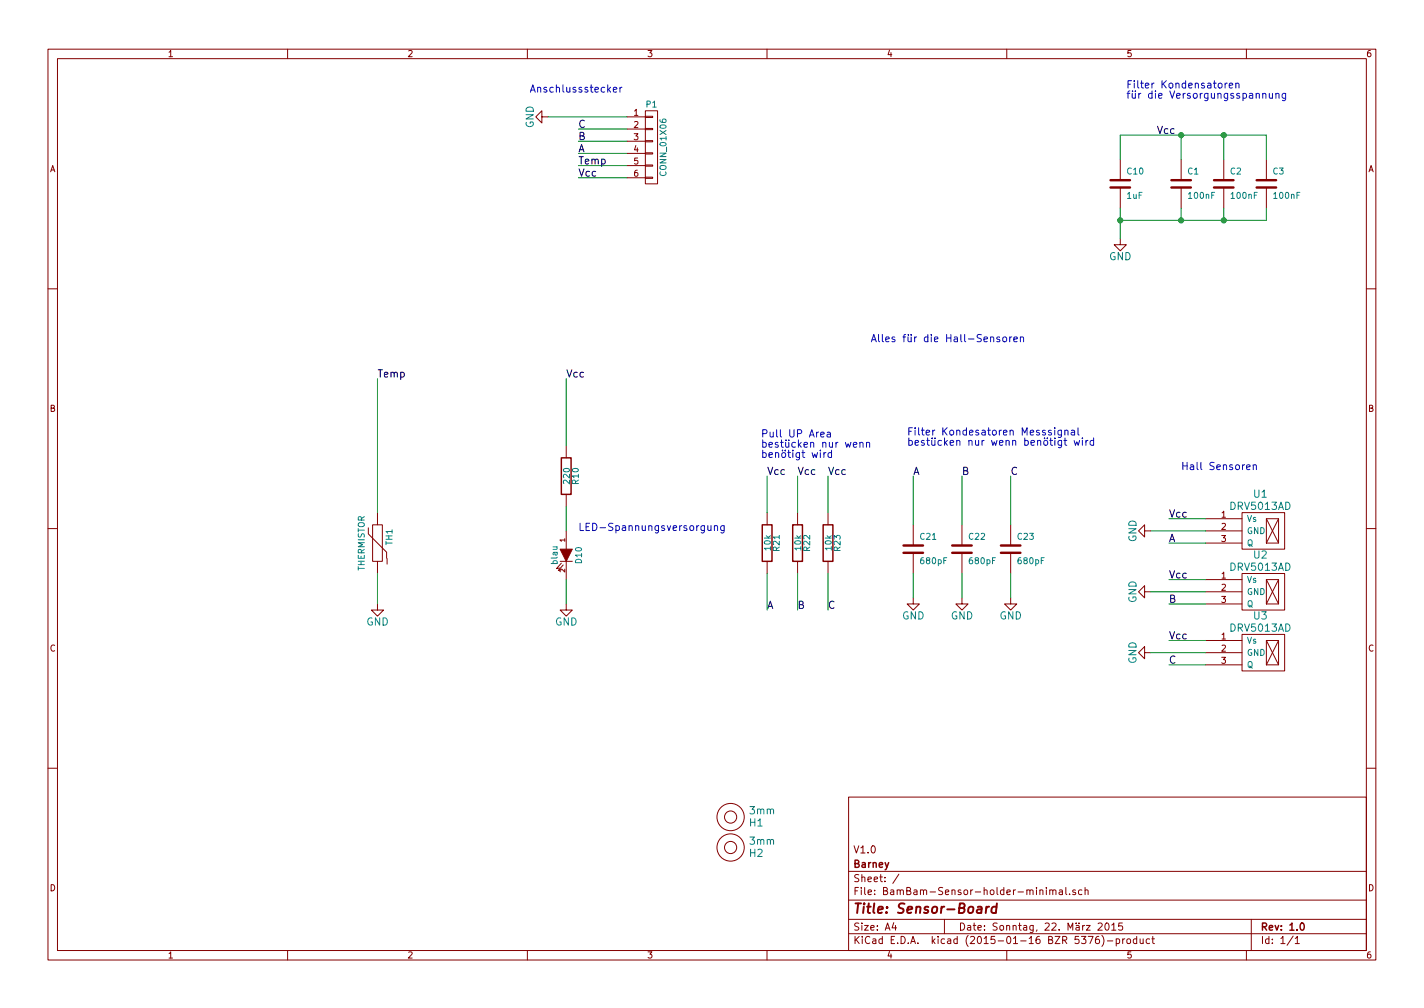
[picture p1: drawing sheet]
<svg xmlns="http://www.w3.org/2000/svg" width="297mm" height="210mm" viewBox="0 0 297 210" stroke-linecap="round" stroke-linejoin="round" font-family="sans-serif">
<g fill="none" stroke="#840000" stroke-width=".21">
<path d="M10 10.3h277v189.9h-277zM12 12.2h273v186.1h-273zM60 10.3v1.9M110 10.3v1.9M160 10.3v1.9M210 10.3v1.9M260 10.3v1.9M113 24.4v-1.3l-1.2 1.3 1.2 1.2v-1.2h1.3M130.8 24.4h3.8M130.8 26.9h3.8M130.8 29.5h3.8M130.8 32h3.8"/>
<path d="M130.8 34.5h3.8M130.8 37.1h3.8M134.6 37h1.5v.2h-1.5zM134.6 34.4h1.5v.3h-1.5zM134.6 31.9h1.5v.2h-1.5zM134.6 29.3h1.5v.3h-1.5zM134.6 26.8h1.5v.2h-1.5zM134.6 24.3h1.5v.2h-1.5zM134.6 23.1h2.6v15.2h-2.6zM233.7 33.3v4.3M233.7 39.1v4.3M246.4 33.3v4.3"/>
<path d="M246.4 39.1v4.3M255.3 33.3v4.3M255.3 39.1v4.3M264.2 33.3v4.3M264.2 39.1v4.3M233.7 49.8v1.2h1.2l-1.2 1.3-1.3-1.3h1.3M10 60.2h2M285 60.2h2M118.1 93v2.5M10 110.3h2M76.8 110.1v1.3l3.8 3.8v1.3M77.7 109.5h2.1v7.6h-2.1z"/>
<path d="M78.7 106.9v2.6M78.7 117.1v2.5M116.8 117.1h2.6M117.1 117.5l-1 1.1 .6-.1M117.5 117.9l-1 1.1 .6-.1M118.1 103.1v2.6M118.1 110.7v3.8M118.1 117.1v3.8M160 106.9v2.6M160 117.1v2.5M166.4 106.9v2.6M166.4 117.1v2.5"/>
<path d="M172.7 106.9v2.6M172.7 117.1v2.5M190.5 109.5v4.3M190.5 115.3v4.3M200.7 109.5v4.3M200.7 115.3v4.3M210.8 109.5v4.3M210.8 115.3v4.3M238.8 110.7v-1.2l-1.3 1.2 1.3 1.3v-1.3h1.2M251.5 108.2h7.6M251.5 110.7h7.6M251.5 113.3h7.6"/>
<path d="M259.1 106.9h8.9v7.6h-8.9zM259.1 119.6h8.9v7.6h-8.9zM264.2 108.2l2.5 5.1M264.2 108.2h2.5v5.1h-2.5zM266.7 108.2l-2.5 5.1M285 110.3h2M78.7 126v1.2h1.3l-1.3 1.3-1.2-1.3h1.2M118.1 126v1.2h1.3l-1.3 1.3-1.3-1.3h1.3M190.5 124.7v1.3h1.3l-1.3 1.2-1.3-1.2h1.3M200.7 124.7v1.3h1.2l-1.2 1.2-1.3-1.2h1.3M210.8 124.7v1.3h1.3l-1.3 1.2-1.3-1.2h1.3M238.8 123.4v-1.2l-1.3 1.2 1.3 1.3v-1.3h1.2"/>
<path d="M238.8 136.1v-1.2l-1.3 1.2 1.3 1.3v-1.3h1.2M251.5 120.9h7.6M251.5 123.4h7.6M251.5 126h7.6M251.5 133.6h7.6M251.5 136.1h7.6M251.5 138.7h7.6M259.1 132.3h8.9v7.6h-8.9zM264.2 120.9l2.5 5.1M264.2 120.9h2.5v5.1h-2.5zM264.2 133.6l2.5 5.1M264.2 133.6h2.5v5.1h-2.5z"/>
<path d="M266.7 120.9l-2.5 5.1M266.7 133.6l-2.5 5.1M10 160.2h2M177 166.3h108v32h-108zM285 160.2h2M60 198.3v1.9M110 198.3v1.9M160 198.3v1.9M177 194.8h108M177 191.8h108M177 187.8h108M177 181.8h108"/>
<path d="M186.4 192.5l-.3 1h.9M186.8 193v1M187.5 182.3l-1.3 2M197 191.8v3M210 198.3v1.9M216.9 185.7l.2-.1 .4 .1 .1 .9M218.3 185.1v.2M218.3 185.6v1M219 185.7l.2-.1 .4 .1v.9M219 185.6v1M219.6 185.8l.2-.2 .4 .1 .1 .9M221 185.7h.6v.9"/>
<path d="M221.6 186h-.5l-.2 .3 .2 .3 .5-.1M222.3 185.1v1.3l.2 .2M223.1 186.5v.1M224.3 185.7l-.3-.1-.3 .2 .1 .2 .5 .2v.3h-.6M225.7 185.7l-.5-.1-.2 .3v.6l.2 .1 .5-.1M226.3 185.7l.2-.1 .4 .1 .1 .9M226.3 185.1v1.5M227 195.3h1l-.6 1.5M229.1 192.7l.5-.2 .3 .5-.9 1h.9M229.2 195.3l-.4 .1a1.11 1.11 0 0 0-.1 1.3l.4 .1 .2-.1 .1-.5-.3-.3-.4 .1-.2 .2M229.8 195.1a1.71 1.71 0 0 1 0 2.3M230.6 192.7l.2-.2a.8 .8 0 0 1 .6 .8 .8 .8 0 0 1-.6 .7l-.3-.5z"/>
<path d="M231 196.3h1.1M231.9 193l.4-.5v1.5M231.9 194h.9M232.8 195.9l.5-.1 .3 .3-.2 .6h-.6M232.8 195.8v1.5M234.1 192.5h-.7l-.1 .7h.7l.2 .2-.1 .5-.2 .1-.6-.1M234.2 195.8v1M234.6 195.8l-.4 .3M235.1 196l.2-.2 .5 .2v.5l-.1 .2-.4 .1-.2-.1zM237.1 195.9l-.4-.1-.3 .3 .1 .6 .2 .1 .4-.1M237.1 195.3v1.5M237.8 195.8l.1 .9 .4 .1 .2-.1"/>
<path d="M238.5 195.8v1M239.8 195.9l-.4-.1-.3 .3 .1 .6 .2 .1 .4-.1M240.3 195.8h.5M240.5 195.3v1.3l.3 .2M260 198.3v1.9M261 191.8v6.5M269.7 195.2l-1.2 2M270.2 195.8l.4-.5v1.5M270.2 196.8h.8"/>
<circle cx="152.4" cy="170.4" r="2.84"/>
<circle cx="152.4" cy="176.8" r="2.84"/>
<circle cx="152.4" cy="176.8" r="1.27"/>
<circle cx="152.4" cy="170.4" r="1.27"/>
</g>
<path d="M117.1 95.5h2v7.6h-2zM159 109.5h2v7.6h-2zM165.4 109.5h2v7.6h-2zM171.7 109.5h2v7.6h-2zM271.3 192.7l.3-.2a.8 .8 0 0 1 .5 .8 .8 .8 0 0 1-.5 .7l-.4-.5z" fill="none" stroke="#840000" stroke-width=".3"/>
<path d="M205.8 189.1l-.2 1.3M206.3 189.1l-.4 .1-.2 .3M207.9 189.2l-.2-.1a.67 .67 0 0 0-.8 .4v.8l.2 .1 .6-.1M207.9 188.4l-.2 2" fill="none" stroke="#840000" stroke-width=".41"/>
<path d="M116.8 114.5h2.6l-1.3 2.6z" fill="#840000" stroke="#840000" stroke-width=".21"/>
<g fill="none" stroke="#840000" stroke-width=".51">
<path d="M231.6 39.1h4.1M231.6 37.6h4.1M244.3 39.1h4.1M244.3 37.6h4.1M253.2 39.1h4.1M253.2 37.6h4.1M262.1 39.1h4.1M262.1 37.6h4.1M188.5 115.3h4M188.5 113.8h4M198.6 115.3h4.1M198.6 113.8h4.1"/>
<path d="M208.8 115.3h4.1M208.8 113.8h4.1"/>
</g>
<g fill="none" stroke="#0000c2" stroke-width=".21">
<path d="M127.9 18.7l.8-.1-.1-.3-.4-.1-.3 .2 .1 .7h.6M129.3 18.2v1M129.7 18.2l-.4 .3M255.5 17.3v1.1M256 17.3l-.5 .3M256.4 17.9l.7-.2v-.3l-.5-.1-.2 .3 .1 .7h.6M257.8 17.5l.1-.1a.36 .36 0 0 1 .5 .2v.8M257.8 17.3v1.1M263.4 19.6h.1a.36 .36 0 0 1 .6 .1v.8M264.8 19.5v.9l.4 .1 .2-.2M265.4 19.5v1M266.1 19.6h.1a.36 .36 0 0 1 .6 .1v.8"/>
<path d="M266.1 19.5v1M268.2 19.5v1.2l-.3 .3-.4-.1M268.2 19.6l-.5-.1-.3 .3 .2 .6h.6M208.5 70.4l-.3-.1-.3 .2 .1 .2 .5 .2v.3h-.6M209.2 70.4l.3-.1 .4 .1 .1 .6-.2 .2-.3 .1-.3-.2zM210.6 70.3v1M211 70.3l-.4 .3M211.5 70.8l.7-.2-.1-.2-.4-.1-.2 .2 .1 .7h.5M212.9 70.4a.36 .36 0 0 1 .6 .1v.8M212.9 70.3v1M171.2 90.6l.7-.1v-.3l-.5-.1-.2 .3 .1 .7h.6M171.9 94.4v1"/>
<path d="M172.3 94.4l-.4 .3M172.6 90.2h.6v1M173.2 90.5l-.6 .1a.3 .3 0 0 0 .1 .6l.5-.1M173.5 94.5l-.5-.1-.3 .3 .2 .6h.6M173.5 93.9v1.5M178 92.8l.7-.2v-.3h-.5l-.2 .2 .1 .7h.6M179.4 92.4l.1-.1a.36 .36 0 0 1 .5 .2v.8M179.4 92.3v1M180.7 92.4l.1-.1a.36 .36 0 0 1 .6 .2v.8M180.7 92.3v1M220 89.2v.2M220 89.7v1"/>
<path d="M221.4 89.7v1.3l-.3 .3-.3-.1M221.4 89.8l-.4-.1-.3 .3 .1 .7h.6M221.9 91.9h.6M222.1 89.9l.1-.1a.36 .36 0 0 1 .6 .2v.7M222.1 89.7v1M222.1 91.4v1.3l.4 .2M223.5 89.8h.6l.1 .9M224.1 91.9l.2 1 .3-.7 .3 .7 .3-1M224.2 90.1l-.7 .1a.3 .3 0 0 0 .1 .5h.6M224.9 89.2v1.3l.2 .2M225.8 91.4v.1M225.8 91.9v1"/>
<path d="M226.5 91.9v1M226.9 91.9l-.4 .3M228.1 91.9h-.4l-.3 .3 .1 .6h.6M228.1 91.4v1.5M260 97.5l.8-.2-.1-.3-.4-.1-.3 .3 .1 .7h.6M261.4 97.1l.1-.1a.36 .36 0 0 1 .6 .2v.8M261.4 96.9v1.1M147.7 109.6v1l.4 .1 .2-.2M148.3 109.6v1.1M149 109.8l.1-.1a.36 .36 0 0 1 .6 .2v.8M149 109.6v1.1M151.1 109.6v1.3l-.3 .3-.4-.1"/>
<path d="M151.1 109.7l-.5-.1-.3 .4 .2 .6h.6"/>
</g>
<g fill="none" stroke="#008400" stroke-width=".21">
<path d="M114.3 24.4h16.5M120.6 37.1h10.2M120.6 32h10.2M120.6 29.5h10.2M120.6 26.9h10.2M120.6 34.5h10.2M233.7 33.3v-5.1h30.5v5.1M246.4 28.2v5.1M255.3 28.2v5.1M233.7 43.4v6.4M246.4 43.4v2.6M255.3 43.4v2.6"/>
<path d="M264.2 43.4v2.6h-30.5M78.7 79v27.9M118.1 79v14M160 99.3v7.6M166.4 99.3v7.6M172.7 99.3v7.6M190.5 99.3v10.2M200.7 99.3v10.2M210.8 99.3v10.2M78.7 119.6v6.4M118.1 105.7v5M160 119.6v7.6"/>
<path d="M166.4 119.6v7.6M172.7 119.6v7.6M190.5 119.6v5.1M200.7 119.6v5.1M210.8 119.6v5.1M240 110.7h11.5M243.8 108.2h7.7M243.8 113.3h7.7M118.1 120.9v5.1M240 123.4h11.5M240 136.1h11.5M243.8 126h7.7"/>
<path d="M243.8 138.7h7.7M243.8 133.6h7.7M243.8 120.9h7.7"/>
</g>
<g fill="#008400" stroke="#008400" stroke-width=".25">
<circle cx="233.7" cy="46" r=".51"/>
<circle cx="246.4" cy="46" r=".51"/>
<circle cx="255.3" cy="46" r=".51"/>
<circle cx="246.4" cy="28.2" r=".51"/>
<circle cx="255.3" cy="28.2" r=".51"/>
</g>
<text font-size="2.8" fill="#840000" x="178" y="190.5">Title: Sensor-Board</text>
<g font-size="2.1" fill="#0000c2">
<text x="110.5" y="19.3">Anschlussstecker</text>
<text x="234.9" y="18.4">Filter Kondensatoren</text>
<text x="234.9" y="20.6">für die Versorgungsspannung</text>
<text x="181.6" y="71.4">Alles für die Hall-Sensoren</text>
<text x="158.7" y="91.2">Pull UP Area</text>
<text x="158.7" y="93.4">bestücken nur wenn</text>
<text x="158.7" y="95.5">benötigt wird</text>
<text x="189.2" y="90.8">Filter Kondesatoren Messsignal</text>
<text x="189.2" y="93">bestücken nur wenn benötigt wird</text>
<text x="246.4" y="98">Hall Sensoren</text>
<text x="120.6" y="110.7">LED-Spannungsversorgung</text>
</g>
<g font-size="2.1" fill="#008484">
<text x="111.3" y="26.7" transform="rotate(-90 111.3 26.7)">GND</text>
<text x="231.3" y="54.3">GND</text>
<text x="256.8" y="106.3">DRV5013AD</text>
<text x="261.5" y="103.8">U1</text>
<text x="237.1" y="113.1" transform="rotate(-90 237.1 113.1)">GND</text>
<text x="256.8" y="119">DRV5013AD</text>
<text x="261.5" y="116.5">U2</text>
<text x="237.1" y="125.8" transform="rotate(-90 237.1 125.8)">GND</text>
<text x="76.4" y="130.5">GND</text>
<text x="115.7" y="130.5">GND</text>
<text x="188.1" y="129.2">GND</text>
<text x="198.3" y="129.2">GND</text>
<text x="208.5" y="129.2">GND</text>
<text x="256.8" y="131.7">DRV5013AD</text>
<text x="261.5" y="129.2">U3</text>
<text x="237.1" y="138.5" transform="rotate(-90 237.1 138.5)">GND</text>
<text x="156.4" y="172.4">H1</text>
<text x="156.5" y="169.8">3mm</text>
<text x="156.4" y="178.7">H2</text>
<text x="156.5" y="176.2">3mm</text>
</g>
<g font-size="2.1">
<text x="120.6" y="29.2">B</text>
<text x="120.6" y="26.7">C</text>
<text x="241.3" y="27.9">Vcc</text>
<text x="120.6" y="31.7">A</text>
<text x="120.6" y="34.3">Temp</text>
<text x="120.6" y="36.8">Vcc</text>
<text x="78.7" y="78.7">Temp</text>
<text x="118.1" y="78.7">Vcc</text>
<text x="160" y="99.1">Vcc</text>
<text x="166.4" y="99.1">Vcc</text>
<text x="172.7" y="99.1">Vcc</text>
<text x="190.5" y="99.1">A</text>
<text x="200.7" y="99.1">B</text>
<text x="210.8" y="99.1">C</text>
<text x="243.8" y="107.9">Vcc</text>
<text x="243.8" y="113">A</text>
<text x="243.8" y="120.6">Vcc</text>
<text x="243.8" y="125.7">B</text>
<text x="160" y="127">A</text>
<text x="166.4" y="127">B</text>
<text x="172.7" y="127">C</text>
<text x="243.8" y="133.3">Vcc</text>
<text x="243.8" y="138.4">C</text>
</g>
<g font-size="2.1" fill="#840000">
<text x="81.4" y="117.4" transform="rotate(-90 81.4 117.4)">-</text>
<text x="178" y="178">V1.0</text>
<text x="178" y="184">Sheet: /</text>
<text x="178" y="181">Barney</text>
<text x="178" y="186.7">File: BamBam-Sensor-holder-minimal.sch</text>
<text x="178" y="196.9">KiCad E.D.A. kicad (2015-01-16 BZR 5376)-product</text>
<text x="178" y="194.1">Size: A4</text>
<text x="200" y="194.1">Date: Sonntag, 22. März 2015</text>
<text x="263" y="194.1">Rev: 1.0</text>
<text x="263" y="196.9">Id: 1/1</text>
</g>
<g font-size="1.8" fill="#840000">
<text x="35" y="11.9">1</text>
<text x="85" y="11.9">2</text>
<text x="135" y="11.9">3</text>
<text x="185" y="11.9">4</text>
<text x="235" y="11.9">5</text>
<text x="285" y="11.9">6</text>
<text x="132.2" y="24.1">1</text>
<text x="132.2" y="26.7">2</text>
<text x="132.2" y="29.2">3</text>
<text x="10.4" y="35.9">A</text>
<text x="132.2" y="31.7">4</text>
<text x="132.2" y="34.3">5</text>
<text x="285.4" y="35.9">A</text>
<text x="132.2" y="36.8">6</text>
<text x="10.4" y="85.9">B</text>
<text x="285.4" y="85.9">B</text>
<text x="254.8" y="107.9">1</text>
<text x="254.8" y="110.5">2</text>
<text x="254.8" y="113">3</text>
<text x="254.8" y="120.6">1</text>
<text x="254.8" y="123.2">2</text>
<text x="254.8" y="125.7">3</text>
<text x="10.4" y="135.9">C</text>
<text x="254.8" y="133.3">1</text>
<text x="254.8" y="135.9">2</text>
<text x="285.4" y="135.9">C</text>
<text x="254.8" y="138.4">3</text>
<text x="10.4" y="185.9">D</text>
<text x="285.4" y="185.9">D</text>
<text x="35" y="199.9">1</text>
<text x="85" y="199.9">2</text>
<text x="135" y="199.9">3</text>
<text x="185" y="199.9">4</text>
<text x="235" y="199.9">5</text>
<text x="285" y="199.9">6</text>
</g>
<g font-size="1.8" fill="#008484">
<text x="134.8" y="22.4">P1</text>
<text x="139" y="36.4" transform="rotate(-90 139 36.4)">CONN_01X06</text>
<text x="235.1" y="41.4">1uF</text>
<text x="235.2" y="36.4">C10</text>
<text x="247.8" y="36.4">C1</text>
<text x="248.1" y="41.4">100nF</text>
<text x="256.7" y="36.4">C2</text>
<text x="256.9" y="41.4">100nF</text>
<text x="265.6" y="36.4">C3</text>
<text x="265.8" y="41.4">100nF</text>
<text x="118.8" y="100.8" transform="rotate(-90 118.8 100.8)">220</text>
<text x="120.7" y="100.9" transform="rotate(-90 120.7 100.9)">R10</text>
<text x="81.8" y="113.7" transform="rotate(-90 81.8 113.7)">TH1</text>
<text x="192" y="112.6">C21</text>
<text x="202.2" y="112.6">C22</text>
<text x="212.3" y="112.6">C23</text>
<text x="260.1" y="108.8">Vs</text>
<text x="260.1" y="111.4">GND</text>
<text x="260.1" y="113.9">Q</text>
<text x="76" y="119.1" transform="rotate(-90 76 119.1)">THERMISTOR</text>
<text x="116.3" y="117.6" transform="rotate(-90 116.3 117.6)">blau</text>
<text x="121.4" y="117.4" transform="rotate(-90 121.4 117.4)">D10</text>
<text x="160.8" y="114.7" transform="rotate(-90 160.8 114.7)">10k</text>
<text x="162.6" y="114.9" transform="rotate(-90 162.6 114.9)">R21</text>
<text x="167.1" y="114.7" transform="rotate(-90 167.1 114.7)">10k</text>
<text x="169" y="114.9" transform="rotate(-90 169 114.9)">R22</text>
<text x="173.5" y="114.7" transform="rotate(-90 173.5 114.7)">10k</text>
<text x="175.3" y="114.9" transform="rotate(-90 175.3 114.9)">R23</text>
<text x="192.2" y="117.6">680pF</text>
<text x="202.3" y="117.6">680pF</text>
<text x="212.5" y="117.6">680pF</text>
<text x="260.1" y="121.5">Vs</text>
<text x="260.1" y="124.1">GND</text>
<text x="260.1" y="126.6">Q</text>
<text x="260.1" y="134.2">Vs</text>
<text x="260.1" y="136.8">GND</text>
<text x="260.1" y="139.3">Q</text>
</g>
<g font-size="1.4" fill="#840000">
<text x="117.9" y="113" transform="rotate(-90 117.9 113)">1</text>
<text x="117.9" y="119.4" transform="rotate(-90 117.9 119.4)">2</text>
</g>
</svg>
